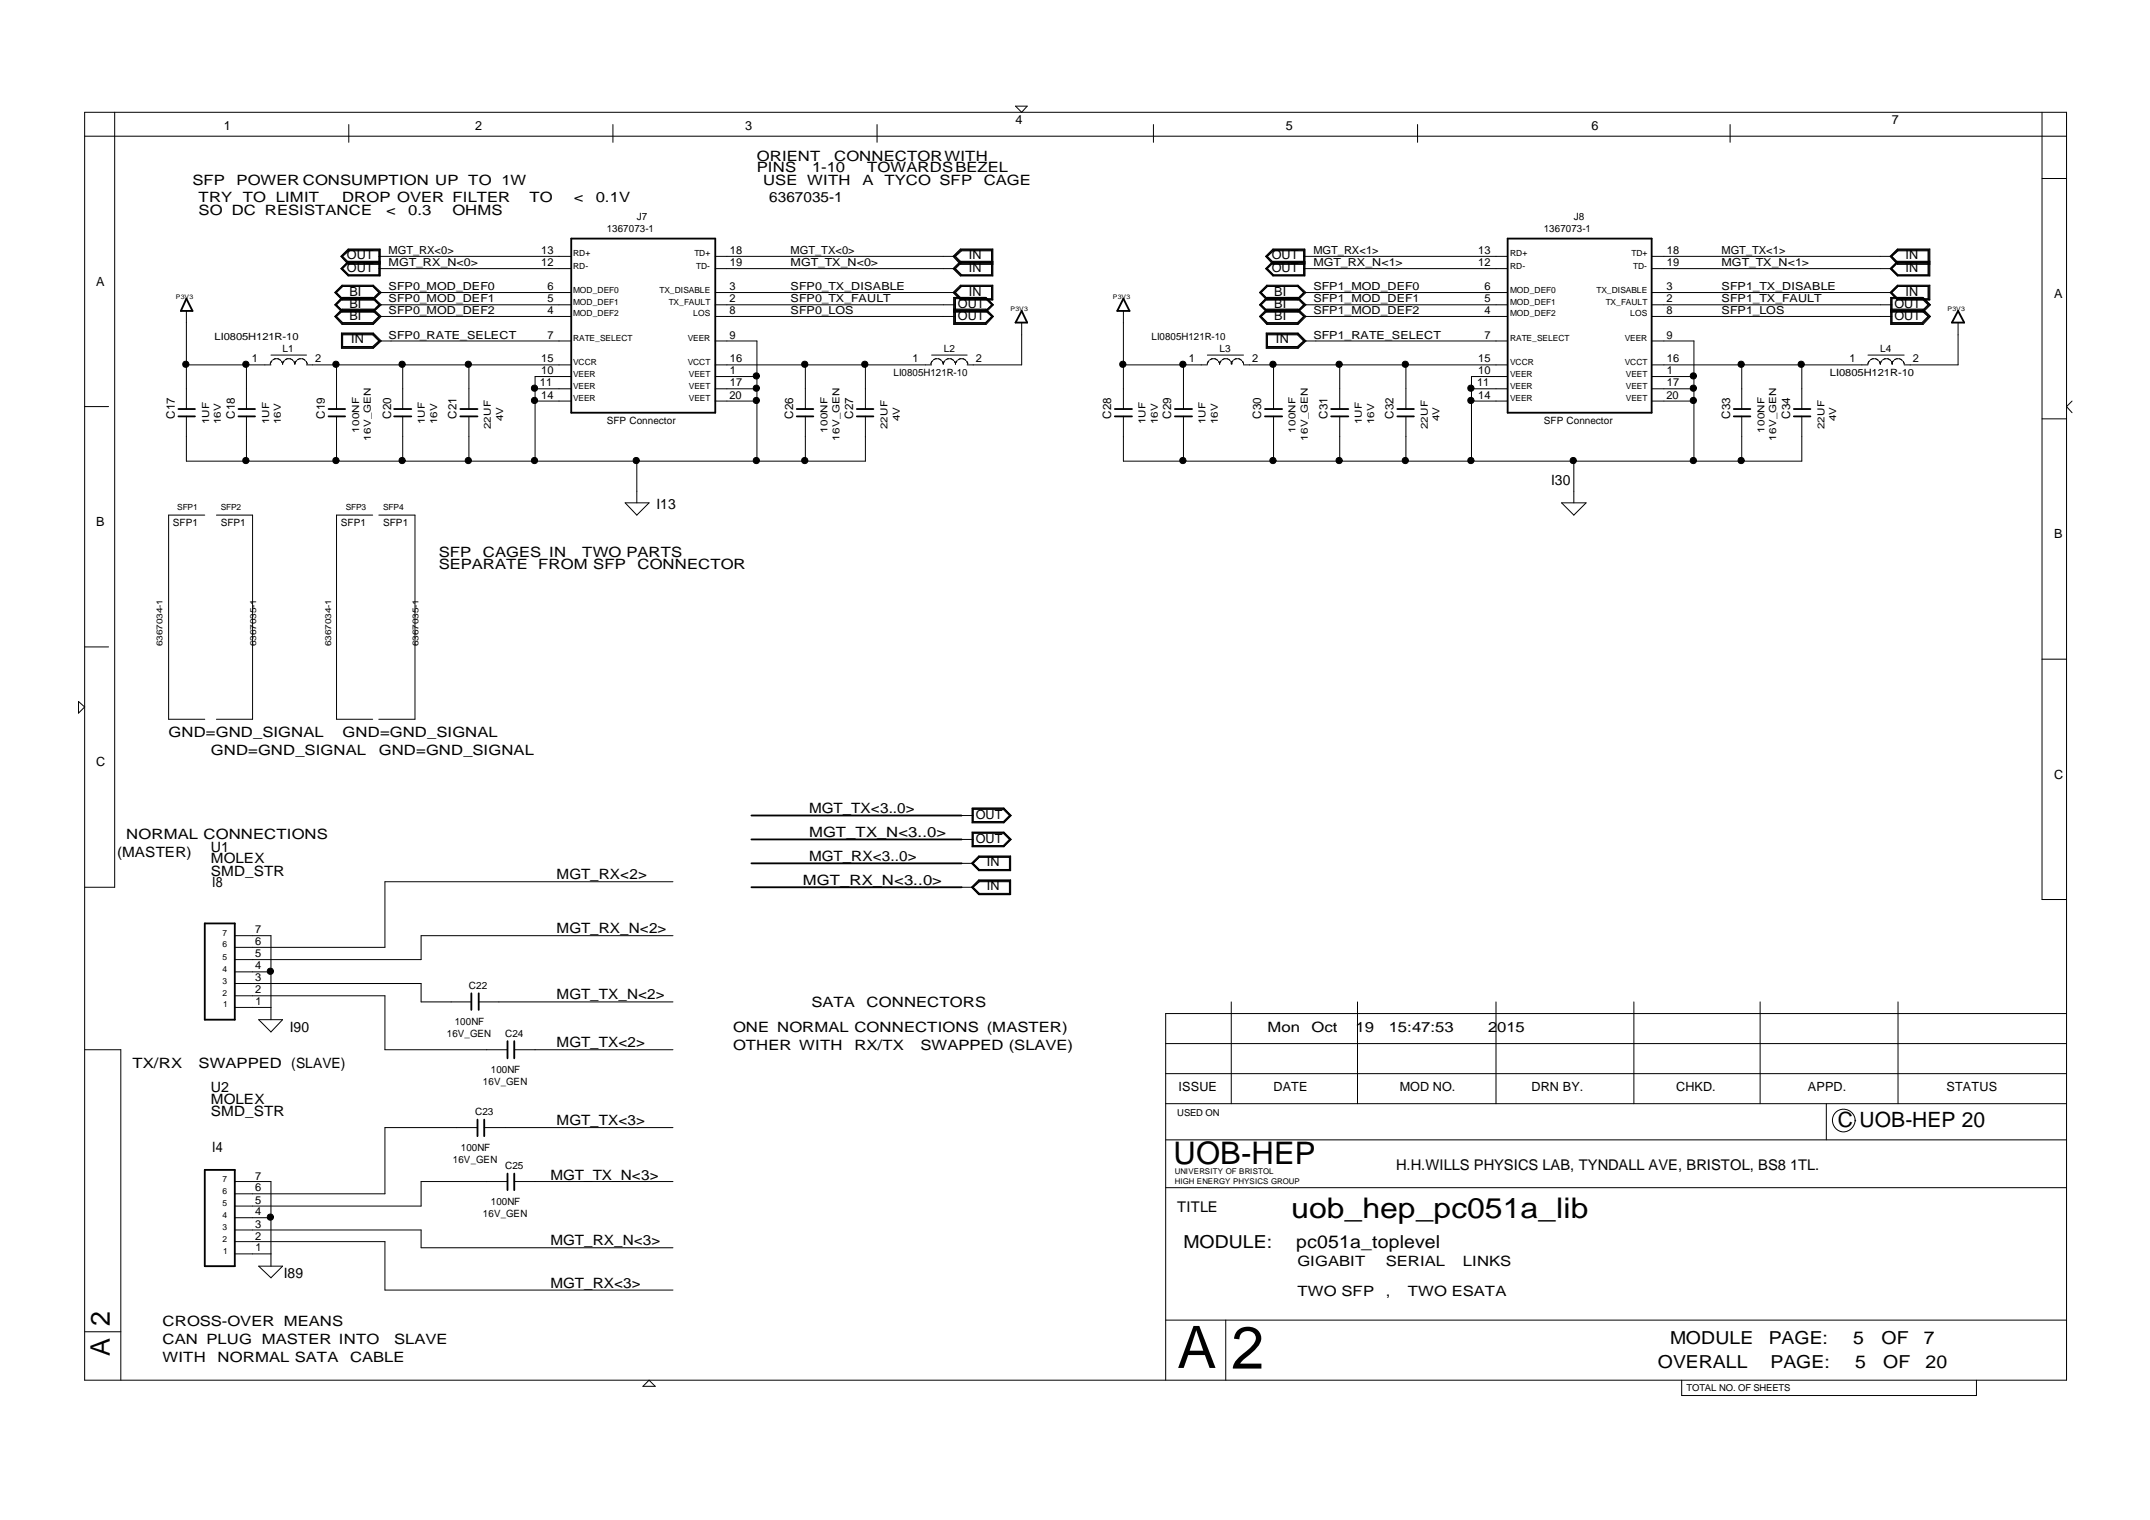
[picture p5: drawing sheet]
<svg xmlns="http://www.w3.org/2000/svg" width="297mm" height="210mm" viewBox="0 0 297 210" stroke-linecap="round" stroke-linejoin="round" font-family="sans-serif">
<g fill="none" stroke="#000" stroke-width=".25">
<path d="M78.9 32.9h19.9v24.1h-19.9zM208.3 32.9h19.9v24.1h-19.9zM24.7 57.5h2.2M24.7 56.5h2.2M25.8 41.2l.8 1.7h-1.6zM32.9 57.5h2.3M32.9 56.5h2.3M45.4 57.5h2.3M45.4 56.5h2.3M54.5 57.5h2.3M54.5 56.5h2.3M63.6 57.5h2.4"/>
<path d="M63.6 56.5h2.4M110.1 57.5h2.3M110.1 56.5h2.3M118.4 57.5h2.3M118.4 56.5h2.3M141.2 42.9l.7 1.6h-1.6zM154 57.5h2.4M154 56.5h2.4M155.2 41.2l.9 1.7h-1.7zM162.3 57.5h2.4M162.3 56.5h2.4M174.8 57.5h2.3"/>
<path d="M174.8 56.5h2.3M183.9 57.5h2.4M183.9 56.5h2.4M193.1 57.5h2.2M193.1 56.5h2.2M239.5 57.5h2.3M239.5 56.5h2.3M247.8 57.5h2.3M247.8 56.5h2.3M270.5 42.9l.9 1.6h-1.7zM103.8 115.9h29.1M103.8 119.2h29.1"/>
<path d="M103.8 112.6h29.1M28.3 127.5h4.1v13.3h-4.1zM65.1 137.2v2.3M66.1 137.2v2.3M103.8 122.5h29.1M66 154.6v2.3M66.9 154.6v2.3M70.1 143.8v2.3M71 143.8v2.3M28.3 161.6h4.1v13.2h-4.1zM70.1 162.1v2.3M71 162.1v2.3"/>
</g>
<g fill="none" stroke="#000" stroke-width=".14">
<path d="M11.7 15.5h273.8v175.1h-273.8zM11.7 18.8h273.8M15.8 15.5v107h-4.1M48.2 17.2v2.5M84.7 17.2v2.5M121.2 17.2v2.5M140.3 14.7h1.6l-.7 .8zM159.4 17.2v2.5M195.8 17.2v2.5M239 17.2v2.5M282.1 15.5v108.7h3.4M47.3 35.4l.9-.8h4.1v3.3h-4.1l-.9-.8 .9-.9z"/>
<path d="M47.3 39.6l-.8 .8 .8 .8M48.2 36.2h4.1M48.2 36.2l-.9 .9 .9 .9M51.5 39.6l.8 .8M52.3 35.4h26.6M52.3 37.1h26.6M52.4 36.3h-4.2l-.9-.9 .9-.8h4.2v3.4M52.5 36.1h-4.4l-1 1 1 1h4.4v-3.7h-4.4l-1 1 1 1.1h4.4M52.5 34.5h-4.4l-.9 .9 .9 1h4.4M52.5 36.2h-4.4l-.9 .9 .9 .9h4.4M98.8 35.4h33.2M98.8 37.1h33.2"/>
<path d="M132 37.1l.9 .8h4.1M132 35.4l.9 .8M132.7 39.4h4.5v2h-4.5l-1-1zM132.8 36.2h4.3M132.8 39.6h4.2v1.7h-4.2l-.9-.9zM132.8 36.2l-.9 .9 .9 .9M132.8 36.2l-1 .9 1 .9M132.9 36.2h4.1M132.9 39.6l-.9 .8M132.9 36.2l-.9 .9M137 36.3h-4.2l-.9-.9 .9-.8h4.2v3.4M137 34.6h-4.1l-.9 .8"/>
<path d="M137.1 36.4h-4.3l-1-1 1-.9h4.3v3.5h-4.3M137.2 36.1h-4.5l-1 1 1 1h4.5v-3.7h-4.5l-1 1 1 1.1h4.5M175.1 35.4l.8-.8h4.2v3.3h-4.2l-.8-.8 .8-.9zM175.1 39.6l-.8 .8 .8 .8M175.9 36.2h4.2M175.9 36.2l-.9 .9 .9 .9M179.3 39.6l.8 .8M180.1 35.4h28.2M180.1 37.1h28.2M180.2 36.3h-4.3l-.9-.9 .9-.8h4.3v3.4M180.3 36.1h-4.4l-1.1 1 1.1 1h4.4v-3.7h-4.4l-1.1 1 1.1 1.1h4.4M180.3 34.5h-4.4l-1 .9 1 1h4.4"/>
<path d="M180.3 36.2h-4.4l-1 .9 1 .9h4.4M228.2 35.4h33.2M228.2 37.1h33.2M261.4 35.4l.8-.8h4.2v3.3h-4.2l-.8-.8M261.4 35.4l.8 .8M262.1 39.4h4.5v2h-4.5l-1-1zM262.2 36.2h4.2M262.2 36.2l-.9 .9 .9 .9M262.2 36.2l-.8 .9M262.2 39.6l-.8 .8M266.4 39.6v1.6h-5M266.5 36.3h-4.3l-.9-.9 .9-.8h4.3v3.4"/>
<path d="M266.5 36.2h-4.4l-.9 .9 .9 .9h4.4v-3.5h-4.4l-.9 .9 .9 1h4.4M266.6 36.1h-4.5l-1 1 1 1h4.5v-3.7h-4.5l-1 1 1 1.1h4.5M282.1 24.7h3.4M11.7 56.1h3.3M25.8 50.4h11.6M25.8 57.5v6.2h93.8v-6.2M25.8 42.9v13.6M34 50.4v6.1M34 57.5v6.2M37.4 49h4.9M37.6 49.8l-.2 .2v.3M38.2 49.5h-.3l-.2 .2"/>
<path d="M38.3 49.5l.3 .1 .2 .2M38.9 49.9l.1 .2M39 50.1v.2M39.3 49.8l-.3 .3M39.9 49.5h-.3l-.2 .2M40 49.5l.3 .1 .2 .2M40.6 49.9l.1 .2M40.7 50.1v.2M41 49.8l-.3 .3M41.6 49.5h-.3l-.2 .2M41.7 49.5l.3 .1 .2 .2M42.3 49.9l.1 .4"/>
<path d="M42.3 50.4h36.6M46.2 43.7l1.1-1h4.3l1.1 1-1.1 1.1h-4.3zM46.3 43.7l1-.9h4.3l.9 .9-.9 1h-4.3zM46.4 43.7l.9-.8h4.3l.8 .8-.8 .9h-4.3zM46.4 40.4l.9-.8h4.3l.8 .8-.8 .9h-4.3zM46.5 50.4v6.1M46.5 57.5v6.2M47.2 46h4.4l1.1 1.1-1.1 1h-4.4zM47.3 41.1l-1.1 1 1.1 1h4.3l1.1-1-1.1-1M47.3 41.1h4.3M47.3 41.1l-1 1 1 .9h4.3l.9-.9-.9-1M47.3 41.4l-1-1 1-.9h4.3l.9 .9-.9 1"/>
<path d="M47.3 41.4h4.3M47.3 41.4l-1.1-1 1.1-1h4.3l1.1 1-1.1 1M47.3 46.1h4.3l.9 1-.9 .9h-4.3zM47.3 46.2h4.3l.8 .9-.8 .8h-4.3M47.3 41.2h4.3l.8 .9-.8 .8h-4.3l-.9-.8zM47.3 41.2h4.2M47.3 42.9l-.8 .8 .8 .8h4.2l.8-.8M47.3 41.2l-.8 .9 .8 .8M47.3 46.2h4.2l.8 .9-.8 .7h-4.2zM51.5 41.2l.8 .9M52.3 42.1h26.6M52.3 43.7h26.6"/>
<path d="M52.3 40.4h26.6M52.3 47.1h26.6M52.3 42.1l-.8 .8 .8 .8M52.3 40.4l-.8 .8M55.6 50.4v6.1M55.6 57.5v6.2M64.8 50.4v6.1M64.8 57.5v6.2M73.9 53.7h5M73.9 55.4h5M78.9 52h-5v11.7M98.8 42.1h33.2"/>
<path d="M98.8 43.7h33.2M98.8 40.4h33.2M98.8 47.1h5.8v16.6M98.8 52h5.8M98.8 50.4h29.9M98.8 53.7h5.8M98.8 55.4h5.8M111.3 50.4v6.1M111.3 57.5v6.2M119.6 50.4v6.1M128.7 49h4.9M128.9 49.8l-.3 .3v.2"/>
<path d="M129.5 49.5h-.3l-.2 .2M129.6 49.5l.3 .1 .2 .2M130.1 49.9l.2 .2M130.3 50.1v.2M130.6 49.8l-.3 .3M131.2 49.5h-.3l-.2 .2M131.2 49.5l.4 .1 .2 .2M131.8 42.7h4.4l1.1 1-1.1 1.1h-4.4v-3.7h4.4l1.1 1-1.1 1h-4.4M131.8 49.9l.2 .2M131.8 41.1v3.6h4.4l1-1-1-.9h-4.4M131.9 42.9h4.3l.9 .8-.9 .9h-4.3v-3.4h4.3l.9 .9-.9 .8M131.9 42.9h4.3"/>
<path d="M132 50.1v.2M132 40.4l.9 .8M132.3 49.8l-.3 .3M132.8 41.4l-1-1 1-.9h4.3v1.9M132.9 49.5h-.3l-.3 .2M132.9 49.5l.4 .1 .1 .2M133.5 49.9l.2 .4M136.2 41.1l1 1-1 .9h-4.4M136.2 41.2l.8 .9-.8 .8M137 41.2h-5v3.3h4.2l.8-.8-.8-.8M141.2 44.5v5.9h-7.6M155.2 50.4h11.6"/>
<path d="M155.2 57.5v6.2h93.7v-6.2M155.2 42.9v13.6M163.5 50.4v6.1M163.5 57.5v6.2M166.8 49h5M167.1 49.8l-.2 .2-.1 .3M167.7 49.5h-.3l-.3 .2M167.7 49.5l.4 .1 .1 .2M168.3 49.9l.2 .2M168.5 50.1v.2M168.8 49.8l-.3 .3M169.3 49.5h-.2l-.3 .2"/>
<path d="M169.4 49.5l.4 .1 .1 .2M170 49.9l.2 .4M170.4 49.8l-.2 .2-.1 .3M171 49.5h-.3l-.3 .2M171 49.5l.4 .1 .1 .2M171.6 49.9l.2 .4M171.8 50.4h36.5M174.2 43.7l.9-.8h4.2l.9 .8-.9 .9h-4.2zM174.2 40.4l.9-.8h4.2l.9 .8-.9 .9h-4.2zM174.9 46h4.4l1.1 1.1-1.1 1h-4.4zM175 41.1l-1 1 1 1h4.3l1.1-1-1.1-1M175 41.1h4.3"/>
<path d="M175 41.1l-.9 1 .9 .9h4.3l1-.9-1-1M175 42.7h4.3l1.1 1-1.1 1.1h-4.3l-1-1.1zM175 42.8h4.3l1 .9-1 1h-4.3l-.9-1zM175 41.4l-.9-1 .9-.9h4.3l1 .9-1 1M175 41.4h4.3M175 41.4l-1-1 1-1h4.3l1.1 1-1.1 1M175 46.2h4.3l.9 .9-.9 .8h-4.3M175 46.1h4.3l1 1-1 .9h-4.3zM175.1 41.2h4.2l.9 .9-.9 .8h-4.2l-.9-.8zM175.1 41.2h4.2M175.1 42.9l-.8 .8 .8 .8h4.2l.8-.8M175.1 41.2l-.8 .9 .8 .8"/>
<path d="M175.1 46.2h4.2l.8 .9-.8 .7h-4.2zM175.9 50.4v6.1M175.9 57.5v6.2M179.3 41.2l.8 .9M180.1 42.1h28.2M180.1 43.7h28.2M180.1 40.4h28.2M180.1 47.1h28.2M180.1 40.4l-.8 .8M180.1 42.1l-.8 .8 .8 .8M185.1 50.4v6.1M185.1 57.5v6.2"/>
<path d="M194.2 50.4v6.1M194.2 57.5v6.2M203.3 53.7h5M203.3 55.4h5M208.3 52h-5v11.7M228.2 42.1h33.2M228.2 43.7h33.2M228.2 40.4h33.2M228.2 47.1h5.8v16.6M228.2 52h5.8M228.2 50.4h29.9M228.2 53.7h5.8"/>
<path d="M228.2 55.4h5.8M240.6 50.4v6.1M240.6 57.5v6.2M248.9 50.4v6.1M258.1 49h5M258.3 49.8l-.2 .3v.2M258.9 49.5h-.2l-.3 .2M259 49.5h.2l.3 .3M259.6 49.9l.2 .2M259.8 50.1v.2M260 49.8l-.2 .3M260.6 49.5h-.2l-.3 .2"/>
<path d="M260.7 49.5h.2l.3 .3M261.2 42.7h4.5l1 1-1 1.1h-4.5v-3.7h4.5l1 1-1 1h-4.5M261.3 49.9l.2 .4M261.3 41.1v3.6h4.3l1-1-1-.9h-4.3M261.3 40.4l.9-.8h4.3v1.7h-4.3zM261.4 42.9h4.2l.9 .8-.9 .9h-4.2v-3.4h4.2l.9 .9-.9 .8h-4.2M261.4 40.4l.8 .8M261.6 49.8l-.1 .2-.1 .3M262.1 41.4l-.9-1 .9-.9h4.4v1.9M262.2 49.5h-.2l-.3 .2M262.3 49.5h.2l.3 .3M262.9 49.9l.2 .4"/>
<path d="M265.5 41.2l.9 .9-.9 .8 .9 .8-.9 .8h-4.1M265.6 41.1l1 1-1 .9h-4.3M270.5 44.5v5.9h-7.4M282.1 57.8h3.4M286.3 55.4l-.8 .7 .8 .9M28.3 71.1h-5v28.2h5M29.9 71.1h5v28.2h-5M51.5 71.1h-5v28.2h5M52.3 71.1h5v28.2h-5M86.4 69.4h3.3l-1.7 1.7zM88 63.7v5.7M215.7 69.4h3.4l-1.7 1.7z"/>
<path d="M217.4 63.7v5.7M10.8 96.9l.9 .7-.9 .9zM11.7 89.3h3.3M282.1 91h3.4M132.9 112.6h1.6M132.9 115.9h1.6M132.9 119.2h1.6M134.3 111.6h4.4l1 1-1 1h-4.4zM134.3 114.9h4.4l1 1-1 1h-4.4zM134.4 111.7h4.3l.8 .9-.8 .9h-4.3M134.4 111.6v2h4.3l.9-1-.9-1M134.5 113.5v-1.7h4.1l.9 .8-.9 .9"/>
<path d="M134.5 115.1h4.1l.9 .8-.9 .9h-4.1zM135.2 118.2h4.4v2h-4.4l-1-1zM135.2 118.3h4.3v1.9h-4.3l-.9-1zM135.3 118.4l-.9 .8 .9 1M135.3 118.4h4.2M135.3 118.4l-.8 .8M138.7 115h-4.3v1.9h4.3M138.7 115l.9 .9-.9 1M138.7 115l.8 .9-.8 1M139.5 118.4v1.7h-4.2l-.8-.9M32.4 129.2h5v11.6M32.4 135.8h25.8v2.6h6.9"/>
<path d="M32.4 137.5h20.8v7.5h16.9M32.4 139.1h5M32.4 134.2h5M66.1 138.4h26.9M93 129.2h-34.8v3.3h-25.8M93 121.8h-39.8v9h-20.8M132.9 122.5h1.6M134.5 122.5l.8-.7h4.2v1.6h-4.2zM135.2 121.5h4.4v2h-4.4l-1-1zM135.2 123.5l-.9-1 .9-.9h4.3v1.9M139.5 121.7h-4.2l-.9 .8 .9 1h4.2M170.1 138.4v14"/>
<path d="M187.5 138.4v14M206.7 138.4v14M225.7 138.4v14M243.2 138.4v14M262.2 138.4v14M285.5 140h-124.5v50.6M11.7 145h5v45.6M35.7 140.8h3.3l-1.6 1.7zM66 155.7h-12.8v9.2h-20.8M66.9 155.7h26.1M71 145h22M161 148.3h124.5"/>
<path d="M161 144.1h124.5M161 157.4h124.5M161 152.4h124.5M252.3 152.4v5M256.3 154.7a1.56 1.56 0 0 1-2.2 1.5 1.56 1.56 0 0 1-.4-2.6 1.56 1.56 0 0 1 2.5 .6l.2 .6M32.4 163.2h5v11.6M32.4 173.2h5M32.4 171.5h20.8v6.7h39.8M32.4 169.9h25.8v2.4h34.8M32.4 168.2h5M35.7 174.8h3.3l-1.6 1.7zM70.1 163.2h-11.9v3.4h-25.8"/>
<path d="M71 163.2h22M161 164h124.5M11.7 183.9h5M88.8 191.4l.9-.8 .8 .8zM161 182.3h124.5M169.3 182.3v8.3M232.3 190.6v2.1h40.8v-2.1"/>
<circle cx="25.7" cy="50.3" r=".43"/>
<circle cx="34" cy="50.3" r=".43"/>
<circle cx="46.4" cy="50.3" r=".43"/>
<circle cx="55.5" cy="50.3" r=".43"/>
<circle cx="64.7" cy="50.3" r=".43"/>
<circle cx="73.8" cy="53.6" r=".43"/>
<circle cx="73.8" cy="55.3" r=".43"/>
<circle cx="104.5" cy="53.6" r=".43"/>
<circle cx="104.5" cy="51.9" r=".43"/>
<circle cx="104.5" cy="55.3" r=".43"/>
<circle cx="111.2" cy="50.3" r=".43"/>
<circle cx="119.5" cy="50.3" r=".43"/>
<circle cx="155.1" cy="50.3" r=".43"/>
<circle cx="163.4" cy="50.3" r=".43"/>
<circle cx="175.9" cy="50.3" r=".43"/>
<circle cx="185" cy="50.3" r=".43"/>
<circle cx="194.1" cy="50.3" r=".43"/>
<circle cx="203.2" cy="55.3" r=".43"/>
<circle cx="203.2" cy="53.6" r=".43"/>
<circle cx="233.9" cy="53.6" r=".43"/>
<circle cx="233.9" cy="51.9" r=".43"/>
<circle cx="233.9" cy="55.3" r=".43"/>
<circle cx="240.5" cy="50.3" r=".43"/>
<circle cx="248.8" cy="50.3" r=".43"/>
<circle cx="34" cy="63.6" r=".43"/>
<circle cx="46.4" cy="63.6" r=".43"/>
<circle cx="55.5" cy="63.6" r=".43"/>
<circle cx="64.7" cy="63.6" r=".43"/>
<circle cx="73.8" cy="63.6" r=".43"/>
<circle cx="87.9" cy="63.6" r=".43"/>
<circle cx="104.5" cy="63.6" r=".43"/>
<circle cx="111.2" cy="63.6" r=".43"/>
<circle cx="163.4" cy="63.6" r=".43"/>
<circle cx="175.9" cy="63.6" r=".43"/>
<circle cx="185" cy="63.6" r=".43"/>
<circle cx="194.1" cy="63.6" r=".43"/>
<circle cx="203.2" cy="63.6" r=".43"/>
<circle cx="217.3" cy="63.6" r=".43"/>
<circle cx="233.9" cy="63.6" r=".43"/>
<circle cx="240.5" cy="63.6" r=".43"/>
<circle cx="37.3" cy="134.1" r=".43"/>
<circle cx="37.3" cy="168.1" r=".43"/>
</g>
<g fill="#000">
<circle cx="25.7" cy="50.3" r=".43"/>
<circle cx="34" cy="50.3" r=".43"/>
<circle cx="46.4" cy="50.3" r=".43"/>
<circle cx="55.5" cy="50.3" r=".43"/>
<circle cx="64.7" cy="50.3" r=".43"/>
<circle cx="73.8" cy="53.6" r=".43"/>
<circle cx="73.8" cy="55.3" r=".43"/>
<circle cx="104.5" cy="53.6" r=".43"/>
<circle cx="104.5" cy="51.9" r=".43"/>
<circle cx="104.5" cy="55.3" r=".43"/>
<circle cx="111.2" cy="50.3" r=".43"/>
<circle cx="119.5" cy="50.3" r=".43"/>
<circle cx="155.1" cy="50.3" r=".43"/>
<circle cx="163.4" cy="50.3" r=".43"/>
<circle cx="175.9" cy="50.3" r=".43"/>
<circle cx="185" cy="50.3" r=".43"/>
<circle cx="194.1" cy="50.3" r=".43"/>
<circle cx="203.2" cy="55.3" r=".43"/>
<circle cx="203.2" cy="53.6" r=".43"/>
<circle cx="233.9" cy="53.6" r=".43"/>
<circle cx="233.9" cy="51.9" r=".43"/>
<circle cx="233.9" cy="55.3" r=".43"/>
<circle cx="240.5" cy="50.3" r=".43"/>
<circle cx="248.8" cy="50.3" r=".43"/>
<circle cx="34" cy="63.6" r=".43"/>
<circle cx="46.4" cy="63.6" r=".43"/>
<circle cx="55.5" cy="63.6" r=".43"/>
<circle cx="64.7" cy="63.6" r=".43"/>
<circle cx="73.8" cy="63.6" r=".43"/>
<circle cx="87.9" cy="63.6" r=".43"/>
<circle cx="104.5" cy="63.6" r=".43"/>
<circle cx="111.2" cy="63.6" r=".43"/>
<circle cx="163.4" cy="63.6" r=".43"/>
<circle cx="175.9" cy="63.6" r=".43"/>
<circle cx="185" cy="63.6" r=".43"/>
<circle cx="194.1" cy="63.6" r=".43"/>
<circle cx="203.2" cy="63.6" r=".43"/>
<circle cx="217.3" cy="63.6" r=".43"/>
<circle cx="233.9" cy="63.6" r=".43"/>
<circle cx="240.5" cy="63.6" r=".43"/>
<circle cx="37.3" cy="134.1" r=".43"/>
<circle cx="37.3" cy="168.1" r=".43"/>
</g>
<text font-size="8.2" x="170.1" y="189">2</text>
<text font-size="8.1" x="162.7" y="188.9">A</text>
<text font-size="4.3" x="162.1" y="160.7">UOB-HEP</text>
<text font-size="3.9" x="178.4" y="168.2">uob_hep_pc051a_lib</text>
<g font-size="3.7">
<text x="15.2" y="183.1" transform="rotate(-90 15.2 183.1)">2</text>
<text x="15.2" y="187.3" transform="rotate(-90 15.2 187.3)">A</text>
</g>
<text font-size="2.9" x="253.9" y="155.6">C UOB-HEP 20</text>
<g font-size="2.5">
<text x="163.5" y="172.3">MODULE:</text>
<text x="179.1" y="172.3">pc051a_toplevel</text>
<text x="230.7" y="185.6">MODULE</text>
<text x="244.4" y="185.6">PAGE:</text>
<text x="256" y="185.6">5</text>
<text x="259.9" y="185.6">OF</text>
<text x="265.8" y="185.6">7</text>
<text x="229" y="188.9">OVERALL</text>
<text x="244.6" y="188.9">PAGE:</text>
<text x="256.3" y="188.9">5</text>
<text x="260.2" y="188.9">OF</text>
<text x="266" y="188.9">20</text>
</g>
<g font-size="2">
<text x="104.6" y="23.8">PINS</text>
<text x="104.6" y="22.2">ORIENT</text>
<text x="112.2" y="23.8">1-10</text>
<text x="115.2" y="22.2">CONNECTORWITH</text>
<text x="119.8" y="23.8">TOWARDSBEZEL</text>
<text x="26.6" y="25.5">SFP</text>
<text x="27.4" y="29.6">SO DC RESISTANCE</text>
<text x="27.4" y="28">TRY</text>
<text x="32.7" y="25.5">POWER CONSUMPTION UP TO 1W</text>
<text x="33.5" y="28">TO LIMIT</text>
<text x="47.3" y="28">DROP OVER FILTER</text>
<text x="53.4" y="29.6">&lt;</text>
<text x="56.4" y="29.6">0.3</text>
<text x="62.5" y="29.6">OHMS</text>
<text x="73.2" y="28">TO</text>
<text x="79.3" y="28">&lt;</text>
<text x="82.3" y="28">0.1V</text>
<text x="105.4" y="25.5">USE WITH</text>
<text x="106.3" y="28">6367035-1</text>
<text x="119.1" y="25.5">A</text>
<text x="122.2" y="25.5">TYCO SFP</text>
<text x="135.9" y="25.5">CAGE</text>
<text x="90.7" y="70.3">I13</text>
<text x="214.3" y="67">I30</text>
<text x="60.6" y="76.9">SFP</text>
<text x="66.7" y="76.9">CAGES IN</text>
<text x="80.4" y="76.9">TWO PARTS</text>
<text x="60.6" y="78.6">SEPARATE</text>
<text x="74.3" y="78.6">FROM SFP</text>
<text x="88.1" y="78.6">CONNECTOR</text>
<text x="23.3" y="101.8">GND=GND_SIGNAL</text>
<text x="47.3" y="101.8">GND=GND_SIGNAL</text>
<text x="29.1" y="104.3">GND=GND_SIGNAL</text>
<text x="52.3" y="104.3">GND=GND_SIGNAL</text>
<text x="111.8" y="112.3">MGT_TX&lt;3..0&gt;</text>
<text x="16.2" y="118.4">(MASTER)</text>
<text x="17.5" y="115.9">NORMAL CONNECTIONS</text>
<text x="29.1" y="119.2">MOLEX</text>
<text x="29.1" y="117.6">U1</text>
<text x="111.8" y="118.9">MGT_RX&lt;3..0&gt;</text>
<text x="111.8" y="115.6">MGT_TX_N&lt;3..0&gt;</text>
<text x="29.1" y="120.9">SMD_STR</text>
<text x="29.3" y="122.5">I8</text>
<text x="76.9" y="121.4">MGT_RX&lt;2&gt;</text>
<text x="110.9" y="122.2">MGT_RX_N&lt;3..0&gt;</text>
<text x="76.9" y="128.9">MGT_RX_N&lt;2&gt;</text>
<text x="40.1" y="142.5">I90</text>
<text x="76.9" y="138">MGT_TX_N&lt;2&gt;</text>
<text x="101.3" y="142.5">ONE NORMAL CONNECTIONS (MASTER)</text>
<text x="112.1" y="139.1">SATA</text>
<text x="119.7" y="139.1">CONNECTORS</text>
<text x="175.1" y="142.5">Mon</text>
<text x="181.2" y="142.5">Oct</text>
<text x="187.3" y="142.5">19</text>
<text x="191.9" y="142.5">15:47:53</text>
<text x="205.6" y="142.5">2015</text>
<text x="18.3" y="147.4">TX/RX</text>
<text x="27.4" y="147.4">SWAPPED (SLAVE)</text>
<text x="76.9" y="144.6">MGT_TX&lt;2&gt;</text>
<text x="101.3" y="145">OTHER WITH</text>
<text x="118" y="145">RX/TX</text>
<text x="127.2" y="145">SWAPPED (SLAVE)</text>
<text x="29.1" y="154.1">SMD_STR</text>
<text x="29.1" y="150.8">U2</text>
<text x="29.1" y="152.4">MOLEX</text>
<text x="76.9" y="155.4">MGT_TX&lt;3&gt;</text>
<text x="29.3" y="159">I4</text>
<text x="192.9" y="161.6">H.H.WILLS PHYSICS LAB, TYNDALL AVE, BRISTOL, BS8 1TL.</text>
<text x="76" y="162.9">MGT_TX_N&lt;3&gt;</text>
<text x="162.7" y="167.3">TITLE</text>
<text x="76" y="172">MGT_RX_N&lt;3&gt;</text>
<text x="39.2" y="176.5">I89</text>
<text x="76" y="177.8">MGT_RX&lt;3&gt;</text>
<text x="179.3" y="179">TWO SFP</text>
<text x="179.3" y="174.8">GIGABIT</text>
<text x="191.4" y="179">,</text>
<text x="191.4" y="174.8">SERIAL</text>
<text x="194.5" y="179">TWO ESATA</text>
<text x="202.1" y="174.8">LINKS</text>
<text x="22.4" y="185.6">CAN PLUG MASTER INTO</text>
<text x="22.4" y="183.1">CROSS-OVER MEANS</text>
<text x="54.5" y="185.6">SLAVE</text>
<text x="22.4" y="188.1">WITH</text>
<text x="30.1" y="188.1">NORMAL SATA</text>
<text x="48.4" y="188.1">CABLE</text>
</g>
<g font-size="1.7">
<text x="30.9" y="18">1</text>
<text x="65.6" y="18">2</text>
<text x="103" y="18">3</text>
<text x="140.3" y="17.1">4</text>
<text x="177.6" y="18">5</text>
<text x="219.9" y="18">6</text>
<text x="261.4" y="17.1">7</text>
<text x="47.9" y="35.8">OUT</text>
<text x="133.9" y="35.8">IN</text>
<text x="175.7" y="35.8">OUT</text>
<text x="263.2" y="35.8">IN</text>
<text x="13.3" y="39.5">A</text>
<text x="47.9" y="37.5">OUT</text>
<text x="48.3" y="40.8">BI</text>
<text x="133.9" y="37.5">IN</text>
<text x="133.9" y="40.8">IN</text>
<text x="175.7" y="37.5">OUT</text>
<text x="176" y="40.8">BI</text>
<text x="263.2" y="40.8">IN</text>
<text x="263.2" y="37.5">IN</text>
<text x="283.8" y="41.2">A</text>
<text x="48.3" y="44.1">BI</text>
<text x="48.3" y="42.5">BI</text>
<text x="48.5" y="47.4">IN</text>
<text x="132.3" y="44.1">OUT</text>
<text x="132.3" y="42.5">OUT</text>
<text x="176" y="44.1">BI</text>
<text x="176" y="42.5">BI</text>
<text x="176.3" y="47.4">IN</text>
<text x="261.7" y="42.5">OUT</text>
<text x="261.7" y="44.1">OUT</text>
<text x="13.3" y="72.7">B</text>
<text x="283.8" y="74.3">B</text>
<text x="13.3" y="105.8">C</text>
<text x="283.8" y="107.5">C</text>
<text x="134.8" y="113">OUT</text>
<text x="134.8" y="116.3">OUT</text>
<text x="136.3" y="119.6">IN</text>
<text x="136.3" y="122.9">IN</text>
<text x="162.8" y="150.7">ISSUE</text>
<text x="175.9" y="150.7">DATE</text>
<text x="193.4" y="150.7">MOD NO.</text>
<text x="211.6" y="150.7">DRN BY.</text>
<text x="231.6" y="150.7">CHKD.</text>
<text x="249.8" y="150.7">APPD.</text>
<text x="268.9" y="150.7">STATUS</text>
</g>
<g font-size="1.6">
<text x="24.1" y="57.8" transform="rotate(-90 24.1 57.8)">C17</text>
<text x="32.4" y="57.8" transform="rotate(-90 32.4 57.8)">C18</text>
<text x="44.9" y="57.8" transform="rotate(-90 44.9 57.8)">C19</text>
<text x="54" y="57.8" transform="rotate(-90 54 57.8)">C20</text>
<text x="63.1" y="57.8" transform="rotate(-90 63.1 57.8)">C21</text>
<text x="109.6" y="57.8" transform="rotate(-90 109.6 57.8)">C26</text>
<text x="117.9" y="57.8" transform="rotate(-90 117.9 57.8)">C27</text>
<text x="153.5" y="57.8" transform="rotate(-90 153.5 57.8)">C28</text>
<text x="161.8" y="57.8" transform="rotate(-90 161.8 57.8)">C29</text>
<text x="174.3" y="57.8" transform="rotate(-90 174.3 57.8)">C30</text>
<text x="183.4" y="57.8" transform="rotate(-90 183.4 57.8)">C31</text>
<text x="192.5" y="57.8" transform="rotate(-90 192.5 57.8)">C32</text>
<text x="239" y="57.8" transform="rotate(-90 239 57.8)">C33</text>
<text x="247.3" y="57.8" transform="rotate(-90 247.3 57.8)">C34</text>
</g>
<g font-size="1.5">
<text x="53.7" y="35.1">MGT_RX&lt;0&gt;</text>
<text x="74.8" y="35.1">13</text>
<text x="100.9" y="35.1">18</text>
<text x="109.2" y="35.1">MGT_TX&lt;0&gt;</text>
<text x="181.5" y="35.1">MGT_RX&lt;1&gt;</text>
<text x="204.2" y="35.1">13</text>
<text x="230.3" y="35.1">18</text>
<text x="237.8" y="35.1">MGT_TX&lt;1&gt;</text>
<text x="53.7" y="40.1">SFP0_MOD_DEF0</text>
<text x="53.7" y="41.8">SFP0_MOD_DEF1</text>
<text x="53.7" y="36.8">MGT_RX_N&lt;0&gt;</text>
<text x="74.8" y="36.8">12</text>
<text x="75.6" y="41.8">5</text>
<text x="75.6" y="40.1">6</text>
<text x="100.8" y="40.1">3</text>
<text x="100.8" y="41.8">2</text>
<text x="100.9" y="36.8">19</text>
<text x="109.2" y="36.8">MGT_TX_N&lt;0&gt;</text>
<text x="109.2" y="40.1">SFP0_TX_DISABLE</text>
<text x="109.2" y="41.8">SFP0_TX_FAULT</text>
<text x="181.5" y="41.8">SFP1_MOD_DEF1</text>
<text x="181.5" y="40.1">SFP1_MOD_DEF0</text>
<text x="181.5" y="36.8">MGT_RX_N&lt;1&gt;</text>
<text x="204.2" y="36.8">12</text>
<text x="205.1" y="41.8">5</text>
<text x="205.1" y="40.1">6</text>
<text x="230.2" y="40.1">3</text>
<text x="230.2" y="41.8">2</text>
<text x="230.3" y="36.8">19</text>
<text x="237.8" y="40.1">SFP1_TX_DISABLE</text>
<text x="237.8" y="36.8">MGT_TX_N&lt;1&gt;</text>
<text x="237.8" y="41.8">SFP1_TX_FAULT</text>
<text x="53.7" y="46.7">SFP0_RATE_SELECT</text>
<text x="53.7" y="43.4">SFP0_MOD_DEF2</text>
<text x="75.6" y="43.4">4</text>
<text x="75.6" y="46.7">7</text>
<text x="100.8" y="46.7">9</text>
<text x="100.8" y="43.4">8</text>
<text x="109.2" y="43.4">SFP0_LOS</text>
<text x="181.5" y="46.7">SFP1_RATE_SELECT</text>
<text x="181.5" y="43.4">SFP1_MOD_DEF2</text>
<text x="205.1" y="43.4">4</text>
<text x="205.1" y="46.7">7</text>
<text x="230.2" y="46.7">9</text>
<text x="230.2" y="43.4">8</text>
<text x="237.8" y="43.4">SFP1_LOS</text>
<text x="34.8" y="50.1">1</text>
<text x="43.5" y="50.1">2</text>
<text x="74.6" y="53.4">11</text>
<text x="74.8" y="51.7">10</text>
<text x="74.8" y="50.1">15</text>
<text x="100.9" y="53.4">17</text>
<text x="100.9" y="51.7">1</text>
<text x="100.9" y="50.1">16</text>
<text x="126.1" y="50.1">1</text>
<text x="134.8" y="50.1">2</text>
<text x="164.3" y="50.1">1</text>
<text x="173" y="50.1">2</text>
<text x="204.1" y="53.4">11</text>
<text x="204.2" y="51.7">10</text>
<text x="204.2" y="50.1">15</text>
<text x="230.3" y="53.4">17</text>
<text x="230.3" y="51.7">1</text>
<text x="230.3" y="50.1">16</text>
<text x="255.5" y="50.1">1</text>
<text x="264.3" y="50.1">2</text>
<text x="74.8" y="55">14</text>
<text x="100.8" y="55">20</text>
<text x="204.2" y="55">14</text>
<text x="230.2" y="55">20</text>
<text x="35.2" y="128.9">7</text>
<text x="35.2" y="130.5">6</text>
<text x="35.2" y="133.9">4</text>
<text x="35.2" y="132.2">5</text>
<text x="35.2" y="135.5">3</text>
<text x="35.2" y="137.2">2</text>
<text x="35.3" y="138.8">1</text>
<text x="35.2" y="162.9">7</text>
<text x="35.2" y="164.5">6</text>
<text x="35.2" y="167.8">4</text>
<text x="35.2" y="166.2">5</text>
<text x="35.2" y="169.5">3</text>
<text x="35.2" y="171.2">2</text>
<text x="35.3" y="172.8">1</text>
</g>
<g font-size="1.4">
<text x="83.8" y="32">1367073-1</text>
<text x="88" y="30.4">J7</text>
<text x="213.3" y="32">1367073-1</text>
<text x="217.4" y="30.4">J8</text>
<text x="29.6" y="47">LI0805H121R-10</text>
<text x="159.1" y="47">LI0805H121R-10</text>
<text x="39" y="48.6">L1</text>
<text x="123.5" y="51.9">LI0805H121R-10</text>
<text x="130.4" y="48.6">L2</text>
<text x="168.5" y="48.6">L3</text>
<text x="252.8" y="51.9">LI0805H121R-10</text>
<text x="259.8" y="48.6">L4</text>
<text x="83.8" y="58.6">SFP Connector</text>
<text x="213.3" y="58.6">SFP Connector</text>
<text x="23.9" y="72.7">SFP1</text>
<text x="30.5" y="72.7">SFP1</text>
<text x="47.1" y="72.7">SFP1</text>
<text x="52.9" y="72.7">SFP1</text>
<text x="64.8" y="136.6">C22</text>
<text x="61.7" y="143.2">16V_GEN</text>
<text x="62.8" y="141.6">100NF</text>
<text x="69.8" y="143.2">C24</text>
<text x="66.7" y="149.9">16V_GEN</text>
<text x="67.8" y="148.2">100NF</text>
<text x="65.6" y="154">C23</text>
<text x="62.6" y="160.6">16V_GEN</text>
<text x="63.7" y="158.9">100NF</text>
<text x="69.8" y="161.5">C25</text>
<text x="67.8" y="166.5">100NF</text>
<text x="66.7" y="168.1">16V_GEN</text>
</g>
<g font-size="1.3">
<text x="28.9" y="58.6" transform="rotate(-90 28.9 58.6)">1UF</text>
<text x="30.5" y="58.6" transform="rotate(-90 30.5 58.6)">16V</text>
<text x="37.2" y="58.6" transform="rotate(-90 37.2 58.6)">1UF</text>
<text x="38.8" y="58.6" transform="rotate(-90 38.8 58.6)">16V</text>
<text x="49.6" y="59.8" transform="rotate(-90 49.6 59.8)">100NF</text>
<text x="58.7" y="58.6" transform="rotate(-90 58.7 58.6)">1UF</text>
<text x="60.4" y="58.6" transform="rotate(-90 60.4 58.6)">16V</text>
<text x="67.8" y="59.3" transform="rotate(-90 67.8 59.3)">22UF</text>
<text x="69.5" y="58.2" transform="rotate(-90 69.5 58.2)">4V</text>
<text x="114.3" y="59.8" transform="rotate(-90 114.3 59.8)">100NF</text>
<text x="122.6" y="59.3" transform="rotate(-90 122.6 59.3)">22UF</text>
<text x="124.3" y="58.2" transform="rotate(-90 124.3 58.2)">4V</text>
<text x="158.3" y="58.6" transform="rotate(-90 158.3 58.6)">1UF</text>
<text x="159.9" y="58.6" transform="rotate(-90 159.9 58.6)">16V</text>
<text x="166.6" y="58.6" transform="rotate(-90 166.6 58.6)">1UF</text>
<text x="168.2" y="58.6" transform="rotate(-90 168.2 58.6)">16V</text>
<text x="179" y="59.8" transform="rotate(-90 179 59.8)">100NF</text>
<text x="188.1" y="58.6" transform="rotate(-90 188.1 58.6)">1UF</text>
<text x="189.8" y="58.6" transform="rotate(-90 189.8 58.6)">16V</text>
<text x="197.3" y="59.3" transform="rotate(-90 197.3 59.3)">22UF</text>
<text x="198.9" y="58.2" transform="rotate(-90 198.9 58.2)">4V</text>
<text x="243.8" y="59.8" transform="rotate(-90 243.8 59.8)">100NF</text>
<text x="252.1" y="59.3" transform="rotate(-90 252.1 59.3)">22UF</text>
<text x="253.7" y="58.2" transform="rotate(-90 253.7 58.2)">4V</text>
<text x="51.2" y="60.9" transform="rotate(-90 51.2 60.9)">16V_GEN</text>
<text x="116" y="60.9" transform="rotate(-90 116 60.9)">16V_GEN</text>
<text x="180.7" y="60.9" transform="rotate(-90 180.7 60.9)">16V_GEN</text>
<text x="245.4" y="60.9" transform="rotate(-90 245.4 60.9)">16V_GEN</text>
<text x="162.7" y="154.1">USED ON</text>
<text x="233" y="192.1">TOTAL NO. OF SHEETS</text>
</g>
<g font-size="1.2">
<text x="79.2" y="35.4">RD+</text>
<text x="95.9" y="35.4">TD+</text>
<text x="208.6" y="35.4">RD+</text>
<text x="225.4" y="35.4">TD+</text>
<text x="79.2" y="40.4">MOD_DEF0</text>
<text x="79.2" y="37.1">RD-</text>
<text x="91.1" y="40.4">TX_DISABLE</text>
<text x="96.2" y="37.1">TD-</text>
<text x="208.6" y="37.1">RD-</text>
<text x="208.6" y="40.4">MOD_DEF0</text>
<text x="220.6" y="40.4">TX_DISABLE</text>
<text x="225.6" y="37.1">TD-</text>
<text x="79.2" y="42.1">MOD_DEF1</text>
<text x="79.2" y="43.7">MOD_DEF2</text>
<text x="79.2" y="47.1">RATE_SELECT</text>
<text x="92.4" y="42.1">TX_FAULT</text>
<text x="95" y="47.1">VEER</text>
<text x="95.8" y="43.7">LOS</text>
<text x="208.6" y="42.1">MOD_DEF1</text>
<text x="208.6" y="43.7">MOD_DEF2</text>
<text x="208.6" y="47.1">RATE_SELECT</text>
<text x="221.8" y="42.1">TX_FAULT</text>
<text x="224.5" y="47.1">VEER</text>
<text x="225.2" y="43.7">LOS</text>
<text x="79.2" y="52">VEER</text>
<text x="79.2" y="50.4">VCCR</text>
<text x="79.2" y="53.7">VEER</text>
<text x="95" y="50.4">VCCT</text>
<text x="95.2" y="53.7">VEET</text>
<text x="95.2" y="52">VEET</text>
<text x="208.6" y="52">VEER</text>
<text x="208.6" y="50.4">VCCR</text>
<text x="208.6" y="53.7">VEER</text>
<text x="224.5" y="50.4">VCCT</text>
<text x="224.6" y="53.7">VEET</text>
<text x="224.6" y="52">VEET</text>
<text x="79.2" y="55.4">VEER</text>
<text x="95.2" y="55.4">VEET</text>
<text x="208.6" y="55.4">VEER</text>
<text x="224.6" y="55.4">VEET</text>
<text x="24.5" y="70.5">SFP1</text>
<text x="30.5" y="70.5">SFP2</text>
<text x="47.8" y="70.5">SFP3</text>
<text x="52.9" y="70.5">SFP4</text>
<text x="22.4" y="89.3" transform="rotate(-90 22.4 89.3)">6367034-1</text>
<text x="35.4" y="89.3" transform="rotate(-90 35.4 89.3)">6367035-1</text>
<text x="45.7" y="89.3" transform="rotate(-90 45.7 89.3)">6367034-1</text>
<text x="57.8" y="89.3" transform="rotate(-90 57.8 89.3)">6367035-1</text>
<text x="30.7" y="129.2">7</text>
<text x="30.7" y="130.8">6</text>
<text x="30.7" y="134.2">4</text>
<text x="30.7" y="132.5">5</text>
<text x="30.7" y="135.8">3</text>
<text x="30.7" y="137.5">2</text>
<text x="30.8" y="139.1">1</text>
<text x="30.7" y="163.2">7</text>
<text x="30.7" y="164.9">6</text>
<text x="30.7" y="166.6">5</text>
<text x="30.7" y="168.2">4</text>
<text x="30.7" y="169.9">3</text>
<text x="30.7" y="171.5">2</text>
<text x="30.8" y="173.2">1</text>
</g>
<g font-size="1.1">
<text x="162.3" y="162.1">UNIVERSITY OF BRISTOL</text>
<text x="162.3" y="163.5">HIGH ENERGY PHYSICS GROUP</text>
</g>
<g font-size=".9">
<text x="24.3" y="41.2">P3V3</text>
<text x="153.8" y="41.2">P3V3</text>
<text x="139.6" y="42.9">P3V3</text>
<text x="269.1" y="42.9">P3V3</text>
</g>
</svg>
